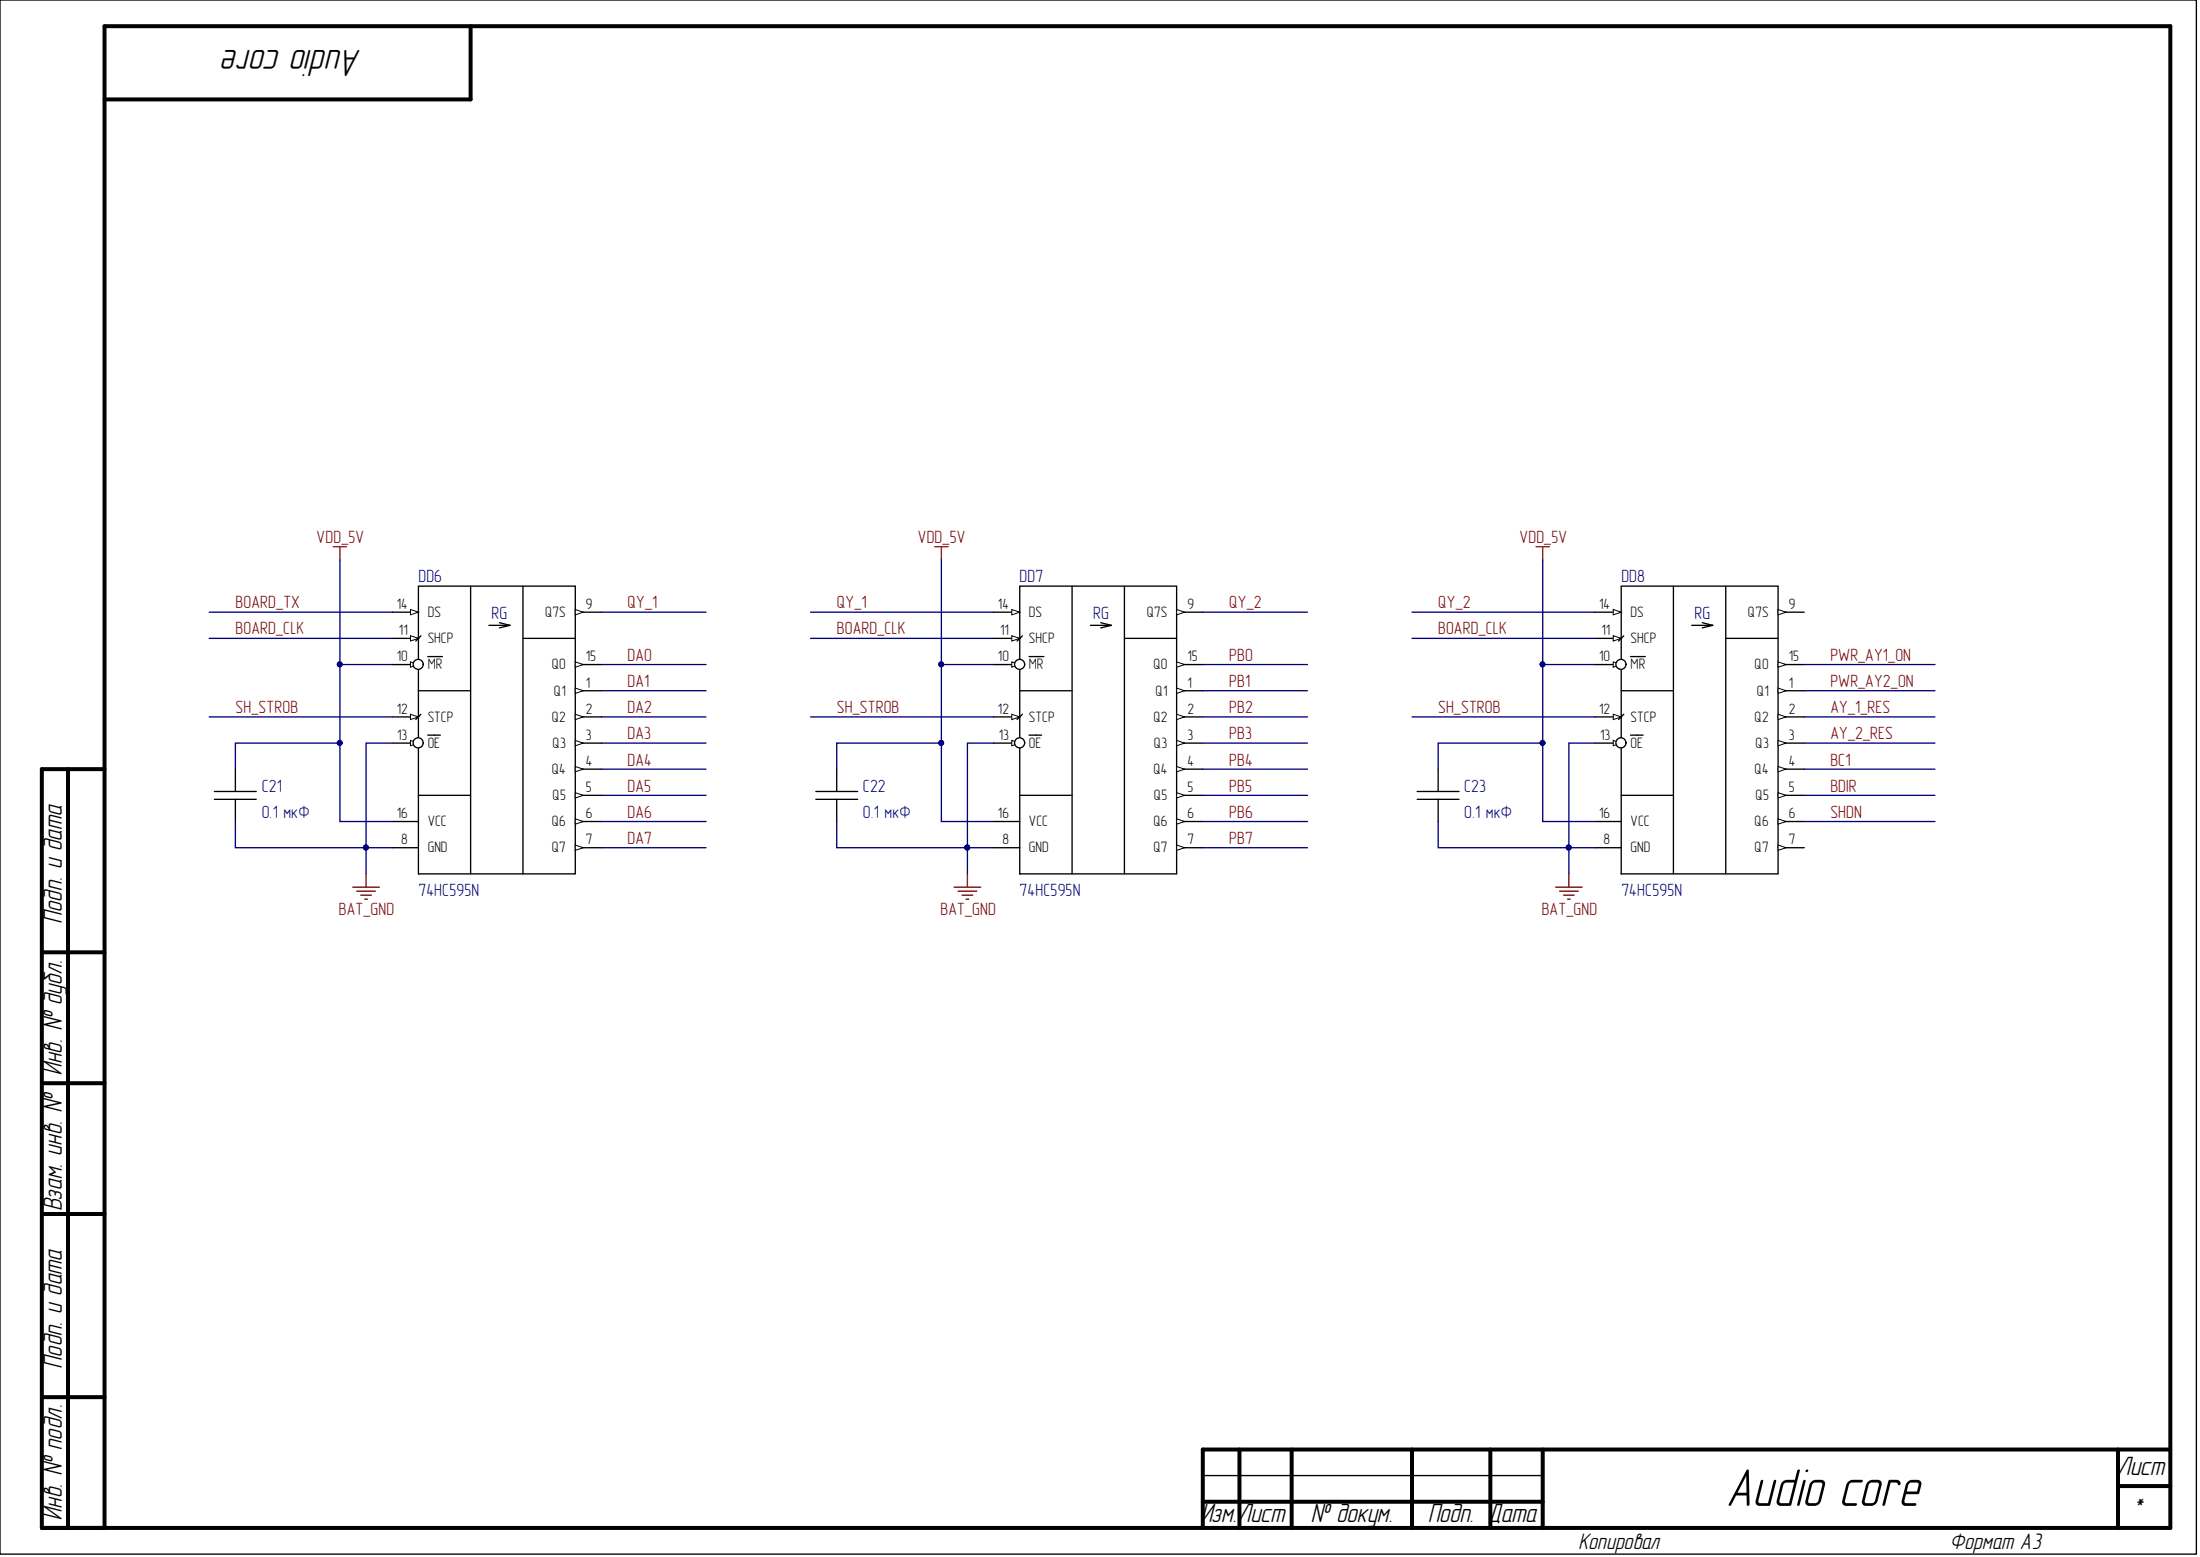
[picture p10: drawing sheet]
<svg xmlns="http://www.w3.org/2000/svg" width="420mm" height="297mm" viewBox="0 0 420 297" stroke-linecap="round" stroke-linejoin="round" font-family="sans-serif">
<g fill="none" stroke="#000" stroke-width=".76">
<path d="M89.8 5v14h-69.9M13 146.7v144.8M19.9 146.7h-11.9v144.8h406.1v-286.5h-394.2v286.5M8 181.7h11.9M8 206.7h11.9M8 231.6h11.9M8 266.5h11.9M236.5 276.5v15M246.5 276.5v15M269.4 276.5v15M284.4 276.5v15M294.4 276.5v15"/>
<path d="M404.2 276.5v15M414.1 276.5h-184.6v15M229.5 286.5h64.9M404.2 283.5h9.9"/>
</g>
<path d="M0 0h419.1v296.5h-419.1zM79.8 111.8h30v54.9h-30zM89.8 111.8v54.9M99.8 111.8v54.9M99.8 121.8h10M74.8 141.8h5M229.5 281.5h64.9" fill="none" stroke="#000" stroke-width=".25"/>
<path d="M78.3 141.3l1.5 .5-1.5 .5z" fill="#fff"/>
<path d="M78.3 141.3l1.5 .5-1.5 .5z" fill="none" stroke="#000" stroke-width=".19"/>
<path d="M74.8 136.8h5M81.6 140.2h2.4M74.8 161.7h5" fill="none" stroke="#000" stroke-width=".25"/>
<path d="M78.3 136.3l1.5 .5-1.5 .5z" fill="#fff"/>
<path d="M78.3 136.3l1.5 .5-1.5 .5z" fill="none" stroke="#000" stroke-width=".19"/>
<path d="M109.8 126.8h5M74.8 156.7h5" fill="none" stroke="#000" stroke-width=".25"/>
<path d="M109.8 126.3l1.5 .5-1.5 .5z" fill="#fff"/>
<path d="M109.8 126.3l1.5 .5-1.5 .5z" fill="none" stroke="#000" stroke-width=".19"/>
<path d="M109.8 131.8h5" fill="none" stroke="#000" stroke-width=".25"/>
<path d="M109.8 131.3l1.5 .5-1.5 .5z" fill="#fff"/>
<path d="M109.8 131.3l1.5 .5-1.5 .5z" fill="none" stroke="#000" stroke-width=".19"/>
<path d="M109.8 136.8h5" fill="none" stroke="#000" stroke-width=".25"/>
<path d="M109.8 136.3l1.5 .5-1.5 .5z" fill="#fff"/>
<path d="M109.8 136.3l1.5 .5-1.5 .5z" fill="none" stroke="#000" stroke-width=".19"/>
<path d="M109.8 141.8h5" fill="none" stroke="#000" stroke-width=".25"/>
<path d="M109.8 141.3l1.5 .5-1.5 .5z" fill="#fff"/>
<path d="M109.8 141.3l1.5 .5-1.5 .5z" fill="none" stroke="#000" stroke-width=".19"/>
<path d="M109.8 146.7h5" fill="none" stroke="#000" stroke-width=".25"/>
<path d="M109.8 146.2l1.5 .5-1.5 .5z" fill="#fff"/>
<path d="M109.8 146.2l1.5 .5-1.5 .5z" fill="none" stroke="#000" stroke-width=".19"/>
<path d="M109.8 151.7h5" fill="none" stroke="#000" stroke-width=".25"/>
<path d="M109.8 151.2l1.5 .5-1.5 .5z" fill="#fff"/>
<path d="M109.8 151.2l1.5 .5-1.5 .5z" fill="none" stroke="#000" stroke-width=".19"/>
<path d="M109.8 156.7h5" fill="none" stroke="#000" stroke-width=".25"/>
<path d="M109.8 156.2l1.5 .5-1.5 .5z" fill="#fff"/>
<path d="M109.8 156.2l1.5 .5-1.5 .5z" fill="none" stroke="#000" stroke-width=".19"/>
<path d="M109.8 161.7h5" fill="none" stroke="#000" stroke-width=".25"/>
<path d="M109.8 161.2l1.5 .5-1.5 .5z" fill="#fff"/>
<path d="M109.8 161.2l1.5 .5-1.5 .5z" fill="none" stroke="#000" stroke-width=".19"/>
<circle cx="79.8" cy="141.7" r=".96" fill="#fff" stroke="#000" stroke-width=".25"/>
<path d="M74.8 116.8h5" fill="none" stroke="#000" stroke-width=".25"/>
<path d="M78.3 116.3l1.5 .5-1.5 .5z" fill="#fff"/>
<path d="M78.3 116.3l1.5 .5-1.5 .5z" fill="none" stroke="#000" stroke-width=".19"/>
<path d="M74.8 121.8h5" fill="none" stroke="#000" stroke-width=".25"/>
<path d="M78.3 121.3l1.5 .5-1.5 .5z" fill="#fff"/>
<path d="M78.3 121.3l1.5 .5-1.5 .5z" fill="none" stroke="#000" stroke-width=".19"/>
<path d="M74.8 126.8h5" fill="none" stroke="#000" stroke-width=".25"/>
<path d="M78.3 126.3l1.5 .5-1.5 .5z" fill="#fff"/>
<path d="M78.3 126.3l1.5 .5-1.5 .5z" fill="none" stroke="#000" stroke-width=".19"/>
<path d="M81.6 125.3h2.8" fill="none" stroke="#000" stroke-width=".25"/>
<circle cx="79.8" cy="126.7" r=".96" fill="#fff" stroke="#000" stroke-width=".25"/>
<path d="M109.8 116.8h5" fill="none" stroke="#000" stroke-width=".25"/>
<path d="M109.8 116.3l1.5 .5-1.5 .5z" fill="#fff"/>
<path d="M109.8 116.3l1.5 .5-1.5 .5z" fill="none" stroke="#000" stroke-width=".19"/>
<g fill="none" stroke="#000" stroke-width=".25">
<path d="M93.3 119.3h4M95.3 118.8l2 .5M97.3 119.3l-2 .5M194.6 111.8h29.9v54.9h-29.9zM204.6 111.8v54.9M214.6 111.8v54.9M79.8 131.8h10M80.3 121.3l-1 1M80.3 136.3l-1 1M214.6 121.8h9.9M40.9 152.5h8M40.9 151h8"/>
<path d="M44.9 146.7v4.3M44.9 152.5v4.2M79.8 151.7h10M189.6 141.8h5"/>
</g>
<path d="M63.6 104.3h2.5M64.9 104.3v2.5M67.3 169.3h5.1M68.1 170h3.5M68.8 170.8h2.1M69.6 171.5h.5M69.9 166.7v2.6" fill="none" stroke="#800000" stroke-width=".25"/>
<path d="M193.1 141.3l1.5 .5-1.5 .5z" fill="#fff"/>
<path d="M193.1 141.3l1.5 .5-1.5 .5z" fill="none" stroke="#000" stroke-width=".19"/>
<path d="M189.6 136.8h5M196.4 140.2h2.4M189.6 161.7h5" fill="none" stroke="#000" stroke-width=".25"/>
<path d="M193.1 136.3l1.5 .5-1.5 .5z" fill="#fff"/>
<path d="M193.1 136.3l1.5 .5-1.5 .5z" fill="none" stroke="#000" stroke-width=".19"/>
<path d="M224.5 126.8h5M189.6 156.7h5" fill="none" stroke="#000" stroke-width=".25"/>
<path d="M224.5 126.3l1.5 .5-1.5 .5z" fill="#fff"/>
<path d="M224.5 126.3l1.5 .5-1.5 .5z" fill="none" stroke="#000" stroke-width=".19"/>
<path d="M224.5 131.8h5" fill="none" stroke="#000" stroke-width=".25"/>
<path d="M224.5 131.3l1.5 .5-1.5 .5z" fill="#fff"/>
<path d="M224.5 131.3l1.5 .5-1.5 .5z" fill="none" stroke="#000" stroke-width=".19"/>
<path d="M224.5 136.8h5" fill="none" stroke="#000" stroke-width=".25"/>
<path d="M224.5 136.3l1.5 .5-1.5 .5z" fill="#fff"/>
<path d="M224.5 136.3l1.5 .5-1.5 .5z" fill="none" stroke="#000" stroke-width=".19"/>
<path d="M224.5 141.8h5" fill="none" stroke="#000" stroke-width=".25"/>
<path d="M224.5 141.3l1.5 .5-1.5 .5z" fill="#fff"/>
<path d="M224.5 141.3l1.5 .5-1.5 .5z" fill="none" stroke="#000" stroke-width=".19"/>
<path d="M224.5 146.7h5" fill="none" stroke="#000" stroke-width=".25"/>
<path d="M224.5 146.2l1.5 .5-1.5 .5z" fill="#fff"/>
<path d="M224.5 146.2l1.5 .5-1.5 .5z" fill="none" stroke="#000" stroke-width=".19"/>
<path d="M224.5 151.7h5" fill="none" stroke="#000" stroke-width=".25"/>
<path d="M224.5 151.2l1.5 .5-1.5 .5z" fill="#fff"/>
<path d="M224.5 151.2l1.5 .5-1.5 .5z" fill="none" stroke="#000" stroke-width=".19"/>
<path d="M224.5 156.7h5" fill="none" stroke="#000" stroke-width=".25"/>
<path d="M224.5 156.2l1.5 .5-1.5 .5z" fill="#fff"/>
<path d="M224.5 156.2l1.5 .5-1.5 .5z" fill="none" stroke="#000" stroke-width=".19"/>
<path d="M224.5 161.7h5" fill="none" stroke="#000" stroke-width=".25"/>
<path d="M224.5 161.2l1.5 .5-1.5 .5z" fill="#fff"/>
<path d="M224.5 161.2l1.5 .5-1.5 .5z" fill="none" stroke="#000" stroke-width=".19"/>
<circle cx="194.6" cy="141.7" r=".96" fill="#fff" stroke="#000" stroke-width=".25"/>
<path d="M189.6 116.8h5" fill="none" stroke="#000" stroke-width=".25"/>
<path d="M193.1 116.3l1.5 .5-1.5 .5z" fill="#fff"/>
<path d="M193.1 116.3l1.5 .5-1.5 .5z" fill="none" stroke="#000" stroke-width=".19"/>
<path d="M189.6 121.8h5" fill="none" stroke="#000" stroke-width=".25"/>
<path d="M193.1 121.3l1.5 .5-1.5 .5z" fill="#fff"/>
<path d="M193.1 121.3l1.5 .5-1.5 .5z" fill="none" stroke="#000" stroke-width=".19"/>
<path d="M189.6 126.8h5" fill="none" stroke="#000" stroke-width=".25"/>
<path d="M193.1 126.3l1.5 .5-1.5 .5z" fill="#fff"/>
<path d="M193.1 126.3l1.5 .5-1.5 .5z" fill="none" stroke="#000" stroke-width=".19"/>
<path d="M196.4 125.3h2.8" fill="none" stroke="#000" stroke-width=".25"/>
<circle cx="194.6" cy="126.7" r=".96" fill="#fff" stroke="#000" stroke-width=".25"/>
<path d="M224.5 116.8h5" fill="none" stroke="#000" stroke-width=".25"/>
<path d="M224.5 116.3l1.5 .5-1.5 .5z" fill="#fff"/>
<path d="M224.5 116.3l1.5 .5-1.5 .5z" fill="none" stroke="#000" stroke-width=".19"/>
<g fill="none" stroke="#000" stroke-width=".25">
<path d="M208.1 119.3h4M210.1 118.8l2 .5M212.1 119.3l-2 .5M309.4 111.8h29.9v54.9h-29.9zM319.3 111.8v54.9M329.3 111.8v54.9M194.6 131.8h10M195.1 121.3l-1 1M195.1 136.3l-1 1M329.3 121.8h10M155.7 152.5h8M155.7 151h8"/>
<path d="M159.7 146.7v4.3M159.7 152.5v4.2M194.6 151.7h10M304.4 141.8h5"/>
</g>
<path d="M178.4 104.3h2.5M179.6 104.3v2.5M182.1 169.3h5M182.8 170h3.6M183.6 170.8h2M184.3 171.5h.6M184.6 166.7v2.6" fill="none" stroke="#800000" stroke-width=".25"/>
<path d="M307.8 141.3l1.6 .5-1.6 .5z" fill="#fff"/>
<path d="M307.8 141.3l1.6 .5-1.6 .5z" fill="none" stroke="#000" stroke-width=".19"/>
<path d="M304.4 136.8h5M311.1 140.2h2.4M304.4 161.7h5" fill="none" stroke="#000" stroke-width=".25"/>
<path d="M307.8 136.3l1.6 .5-1.6 .5z" fill="#fff"/>
<path d="M307.8 136.3l1.6 .5-1.6 .5z" fill="none" stroke="#000" stroke-width=".19"/>
<path d="M339.3 126.8h5M304.4 156.7h5" fill="none" stroke="#000" stroke-width=".25"/>
<path d="M339.3 126.3l1.5 .5-1.5 .5z" fill="#fff"/>
<path d="M339.3 126.3l1.5 .5-1.5 .5z" fill="none" stroke="#000" stroke-width=".19"/>
<path d="M339.3 131.8h5" fill="none" stroke="#000" stroke-width=".25"/>
<path d="M339.3 131.3l1.5 .5-1.5 .5z" fill="#fff"/>
<path d="M339.3 131.3l1.5 .5-1.5 .5z" fill="none" stroke="#000" stroke-width=".19"/>
<path d="M339.3 136.8h5" fill="none" stroke="#000" stroke-width=".25"/>
<path d="M339.3 136.3l1.5 .5-1.5 .5z" fill="#fff"/>
<path d="M339.3 136.3l1.5 .5-1.5 .5z" fill="none" stroke="#000" stroke-width=".19"/>
<path d="M339.3 141.8h5" fill="none" stroke="#000" stroke-width=".25"/>
<path d="M339.3 141.3l1.5 .5-1.5 .5z" fill="#fff"/>
<path d="M339.3 141.3l1.5 .5-1.5 .5z" fill="none" stroke="#000" stroke-width=".19"/>
<path d="M339.3 146.7h5" fill="none" stroke="#000" stroke-width=".25"/>
<path d="M339.3 146.2l1.5 .5-1.5 .5z" fill="#fff"/>
<path d="M339.3 146.2l1.5 .5-1.5 .5z" fill="none" stroke="#000" stroke-width=".19"/>
<path d="M339.3 151.7h5" fill="none" stroke="#000" stroke-width=".25"/>
<path d="M339.3 151.2l1.5 .5-1.5 .5z" fill="#fff"/>
<path d="M339.3 151.2l1.5 .5-1.5 .5z" fill="none" stroke="#000" stroke-width=".19"/>
<path d="M339.3 156.7h5" fill="none" stroke="#000" stroke-width=".25"/>
<path d="M339.3 156.2l1.5 .5-1.5 .5z" fill="#fff"/>
<path d="M339.3 156.2l1.5 .5-1.5 .5z" fill="none" stroke="#000" stroke-width=".19"/>
<path d="M339.3 161.7h5" fill="none" stroke="#000" stroke-width=".25"/>
<path d="M339.3 161.2l1.5 .5-1.5 .5z" fill="#fff"/>
<path d="M339.3 161.2l1.5 .5-1.5 .5z" fill="none" stroke="#000" stroke-width=".19"/>
<circle cx="309.3" cy="141.7" r=".96" fill="#fff" stroke="#000" stroke-width=".25"/>
<path d="M304.4 116.8h5" fill="none" stroke="#000" stroke-width=".25"/>
<path d="M307.8 116.3l1.6 .5-1.6 .5z" fill="#fff"/>
<path d="M307.8 116.3l1.6 .5-1.6 .5z" fill="none" stroke="#000" stroke-width=".19"/>
<path d="M304.4 121.8h5" fill="none" stroke="#000" stroke-width=".25"/>
<path d="M307.8 121.3l1.6 .5-1.6 .5z" fill="#fff"/>
<path d="M307.8 121.3l1.6 .5-1.6 .5z" fill="none" stroke="#000" stroke-width=".19"/>
<path d="M304.4 126.8h5" fill="none" stroke="#000" stroke-width=".25"/>
<path d="M307.8 126.3l1.6 .5-1.6 .5z" fill="#fff"/>
<path d="M307.8 126.3l1.6 .5-1.6 .5z" fill="none" stroke="#000" stroke-width=".19"/>
<path d="M311.1 125.3h2.8" fill="none" stroke="#000" stroke-width=".25"/>
<circle cx="309.3" cy="126.7" r=".96" fill="#fff" stroke="#000" stroke-width=".25"/>
<path d="M339.3 116.8h5" fill="none" stroke="#000" stroke-width=".25"/>
<path d="M339.3 116.3l1.5 .5-1.5 .5z" fill="#fff"/>
<path d="M339.3 116.3l1.5 .5-1.5 .5z" fill="none" stroke="#000" stroke-width=".19"/>
<path d="M322.8 119.3h4M324.8 118.8l2 .5M326.8 119.3l-2 .5M309.4 131.8h9.9M309.8 121.3l-.9 1M309.8 136.3l-.9 1M270.4 152.5h8M270.4 151h8M274.4 146.7v4.3M274.4 152.5v4.2M309.4 151.7h9.9" fill="none" stroke="#000" stroke-width=".25"/>
<path d="M293.1 104.3h2.5M294.4 104.3v2.5M296.8 169.3h5.1M297.6 170h3.5M298.4 170.8h2M299.1 171.5h.5M299.4 166.7v2.6" fill="none" stroke="#800000" stroke-width=".25"/>
<g fill="none" stroke="#000080" stroke-width=".25">
<path d="M39.9 116.8h34.9M64.9 106.8v20h9.9M114.8 116.8h19.9M154.7 116.8h34.9M179.6 106.8v20h10M229.5 116.8h20M269.4 116.8h35M294.4 106.8v20h10M39.9 121.8h34.9M39.9 136.8h34.9M64.9 126.8v29.9h9.9M114.8 136.8h19.9"/>
<path d="M114.8 126.8h19.9M114.8 131.8h19.9M154.7 121.8h34.9M154.7 136.8h34.9M179.6 126.8v29.9h10M229.5 136.8h20M229.5 126.8h20M229.5 131.8h20M269.4 121.8h35M269.4 136.8h35M294.4 126.8v29.9h10M344.3 136.8h24.9"/>
<path d="M344.3 126.8h24.9M344.3 131.8h24.9M44.9 156.7v5h29.9M64.9 141.8h-20v4.9M74.8 141.8h-4.9v24.9M114.8 141.8h19.9M114.8 146.7h19.9M114.8 151.7h19.9M114.8 156.7h19.9M159.7 156.7v5h29.9M179.6 141.8h-19.9v4.9M189.6 141.8h-5v24.9"/>
<path d="M229.5 141.8h20M229.5 146.7h20M229.5 151.7h20M229.5 156.7h20M274.4 156.7v5h30M294.4 141.8h-20v4.9M304.4 141.8h-5v24.9M344.3 141.8h24.9M344.3 146.7h24.9M344.3 151.7h24.9M344.3 156.7h24.9M114.8 161.7h19.9"/>
<path d="M229.5 161.7h20"/>
</g>
<g fill="#000080" stroke="#000080" stroke-width=".19">
<circle cx="64.8" cy="141.7" r=".47"/>
<circle cx="69.8" cy="161.7" r=".47"/>
<circle cx="64.8" cy="126.7" r=".47"/>
<circle cx="179.6" cy="141.7" r=".47"/>
<circle cx="184.6" cy="161.7" r=".47"/>
<circle cx="179.6" cy="126.7" r=".47"/>
<circle cx="294.3" cy="141.7" r=".47"/>
<circle cx="299.3" cy="161.7" r=".47"/>
<circle cx="294.3" cy="126.7" r=".47"/>
</g>
<text font-size="10.1" x="329.8" y="287.3">Audio core</text>
<text font-size="7.3" x="68.6" y="9.6" transform="rotate(-180 68.6 9.6)">Audio core</text>
<g font-size="5.1">
<text x="11.8" y="176.1" transform="rotate(-90 11.8 176.1)">Подп. и дата</text>
<text x="11.8" y="205" transform="rotate(-90 11.8 205)">Инв. № дубл.</text>
<text x="11.8" y="230.9" transform="rotate(-90 11.8 230.9)">Взам. инв. №</text>
<text x="11.8" y="260.9" transform="rotate(-90 11.8 260.9)">Подп. и дата</text>
<text x="404.2" y="281.4">Лист</text>
<text x="11.8" y="289.9" transform="rotate(-90 11.8 289.9)">Инв. № подл.</text>
<text x="229.2" y="290.4">Изм.Лист</text>
<text x="250.2" y="290.4">№ докум.</text>
<text x="272.6" y="290.4">Подп. Дата</text>
<text x="407.3" y="289.4">*</text>
</g>
<g font-size="4.3">
<text x="301.4" y="295.6">Копировал</text>
<text x="372.2" y="295.6">Формат А3</text>
</g>
<g font-size="3.4" fill="#800000">
<text x="60.4" y="103.5">VDD_5V</text>
<text x="175.1" y="103.5">VDD_5V</text>
<text x="290" y="103.5">VDD_5V</text>
<text x="44.9" y="116">BOARD_TX</text>
<text x="119.7" y="116">QY_1</text>
<text x="159.7" y="116">QY_1</text>
<text x="234.5" y="116">QY_2</text>
<text x="274.4" y="116">QY_2</text>
<text x="44.9" y="121">BOARD_CLK</text>
<text x="159.7" y="121">BOARD_CLK</text>
<text x="274.4" y="121">BOARD_CLK</text>
<text x="119.7" y="126">DA0</text>
<text x="119.7" y="131">DA1</text>
<text x="234.5" y="126">PB0</text>
<text x="234.5" y="131">PB1</text>
<text x="349.3" y="126">PWR_AY1_ON</text>
<text x="349.3" y="131">PWR_AY2_ON</text>
<text x="44.9" y="136">SH_STROB</text>
<text x="119.7" y="136">DA2</text>
<text x="159.7" y="136">SH_STROB</text>
<text x="234.5" y="136">PB2</text>
<text x="274.4" y="136">SH_STROB</text>
<text x="349.3" y="136">AY_1_RES</text>
<text x="119.7" y="141">DA3</text>
<text x="234.5" y="141">PB3</text>
<text x="349.3" y="141">AY_2_RES</text>
<text x="119.7" y="146">DA4</text>
<text x="234.5" y="146">PB4</text>
<text x="349.3" y="146">BC1</text>
<text x="119.7" y="151">DA5</text>
<text x="234.5" y="151">PB5</text>
<text x="349.3" y="151">BDIR</text>
<text x="119.7" y="156">DA6</text>
<text x="119.7" y="161">DA7</text>
<text x="234.5" y="156">PB6</text>
<text x="234.5" y="161">PB7</text>
<text x="349.3" y="156">SHDN</text>
<text x="64.6" y="174.6">BAT_GND</text>
<text x="179.4" y="174.6">BAT_GND</text>
<text x="294.2" y="174.6">BAT_GND</text>
</g>
<g font-size="3.4" fill="#000080">
<text x="79.8" y="111.1">DD6</text>
<text x="194.6" y="111.1">DD7</text>
<text x="309.4" y="111.1">DD8</text>
<text x="93.8" y="118.1">RG</text>
<text x="208.6" y="118.1">RG</text>
<text x="323.3" y="118.1">RG</text>
<text x="49.9" y="151">C21</text>
<text x="164.7" y="151">C22</text>
<text x="279.4" y="151">C23</text>
<text x="49.9" y="156">0.1 мкФ</text>
<text x="164.7" y="156">0.1 мкФ</text>
<text x="279.4" y="156">0.1 мкФ</text>
<text x="79.8" y="171">74HC595N</text>
<text x="194.6" y="171">74HC595N</text>
<text x="309.4" y="171">74HC595N</text>
</g>
<g font-size="2.9">
<text x="75.7" y="116.1">14</text>
<text x="81.6" y="117.7">DS</text>
<text x="104" y="117.7">Q7S</text>
<text x="111.8" y="116.1">9</text>
<text x="190.4" y="116.1">14</text>
<text x="196.3" y="117.7">DS</text>
<text x="218.8" y="117.7">Q7S</text>
<text x="226.6" y="116.1">9</text>
<text x="305.2" y="116.1">14</text>
<text x="311.2" y="117.7">DS</text>
<text x="333.6" y="117.7">Q7S</text>
<text x="341.3" y="116.1">9</text>
<text x="76.1" y="121.1">11</text>
<text x="81.6" y="122.6">SHCP</text>
<text x="190.9" y="121.1">11</text>
<text x="196.3" y="122.6">SHCP</text>
<text x="305.6" y="121.1">11</text>
<text x="311.2" y="122.6">SHCP</text>
<text x="75.7" y="126.2">10</text>
<text x="81.6" y="127.7">MR</text>
<text x="105.3" y="127.7">Q0</text>
<text x="111.8" y="126.2">15</text>
<text x="111.8" y="131.2">1</text>
<text x="190.4" y="126.2">10</text>
<text x="196.3" y="127.7">MR</text>
<text x="220.1" y="127.7">Q0</text>
<text x="226.6" y="126.2">15</text>
<text x="226.6" y="131.2">1</text>
<text x="305.2" y="126.2">10</text>
<text x="311.2" y="127.7">MR</text>
<text x="334.8" y="127.7">Q0</text>
<text x="341.3" y="126.2">15</text>
<text x="341.3" y="131.2">1</text>
<text x="75.7" y="136.2">12</text>
<text x="81.6" y="137.7">STCP</text>
<text x="105.3" y="137.7">Q2</text>
<text x="105.7" y="132.7">Q1</text>
<text x="111.8" y="136.2">2</text>
<text x="190.4" y="136.2">12</text>
<text x="196.3" y="137.7">STCP</text>
<text x="220.1" y="137.7">Q2</text>
<text x="220.5" y="132.7">Q1</text>
<text x="226.6" y="136.2">2</text>
<text x="305.2" y="136.2">12</text>
<text x="311.2" y="137.7">STCP</text>
<text x="334.8" y="137.7">Q2</text>
<text x="335.2" y="132.7">Q1</text>
<text x="341.3" y="136.2">2</text>
<text x="75.8" y="141.1">13</text>
<text x="81.6" y="142.7">OE</text>
<text x="105.4" y="142.7">Q3</text>
<text x="111.8" y="141.1">3</text>
<text x="190.6" y="141.1">13</text>
<text x="196.3" y="142.7">OE</text>
<text x="220.2" y="142.7">Q3</text>
<text x="226.6" y="141.1">3</text>
<text x="305.3" y="141.1">13</text>
<text x="311.2" y="142.7">OE</text>
<text x="335" y="142.7">Q3</text>
<text x="341.3" y="141.1">3</text>
<text x="105.3" y="147.7">Q4</text>
<text x="111.8" y="146.1">4</text>
<text x="220.1" y="147.7">Q4</text>
<text x="226.6" y="146.1">4</text>
<text x="334.8" y="147.7">Q4</text>
<text x="341.3" y="146.1">4</text>
<text x="105.4" y="152.6">Q5</text>
<text x="111.8" y="151.1">5</text>
<text x="220.2" y="152.6">Q5</text>
<text x="226.6" y="151.1">5</text>
<text x="335" y="152.6">Q5</text>
<text x="341.3" y="151.1">5</text>
<text x="75.7" y="156.1">16</text>
<text x="76.5" y="161.1">8</text>
<text x="81.6" y="157.6">VCC</text>
<text x="105.3" y="157.6">Q6</text>
<text x="111.8" y="156.1">6</text>
<text x="111.8" y="161.1">7</text>
<text x="190.4" y="156.1">16</text>
<text x="191.3" y="161.1">8</text>
<text x="196.3" y="157.6">VCC</text>
<text x="220.1" y="157.6">Q6</text>
<text x="226.6" y="156.1">6</text>
<text x="226.6" y="161.1">7</text>
<text x="305.2" y="156.1">16</text>
<text x="306" y="161.1">8</text>
<text x="311.2" y="157.6">VCC</text>
<text x="334.8" y="157.6">Q6</text>
<text x="341.3" y="156.1">6</text>
<text x="341.3" y="161.1">7</text>
<text x="81.6" y="162.6">GND</text>
<text x="105.3" y="162.6">Q7</text>
<text x="196.3" y="162.6">GND</text>
<text x="220.1" y="162.6">Q7</text>
<text x="311.2" y="162.6">GND</text>
<text x="334.8" y="162.6">Q7</text>
</g>
</svg>
